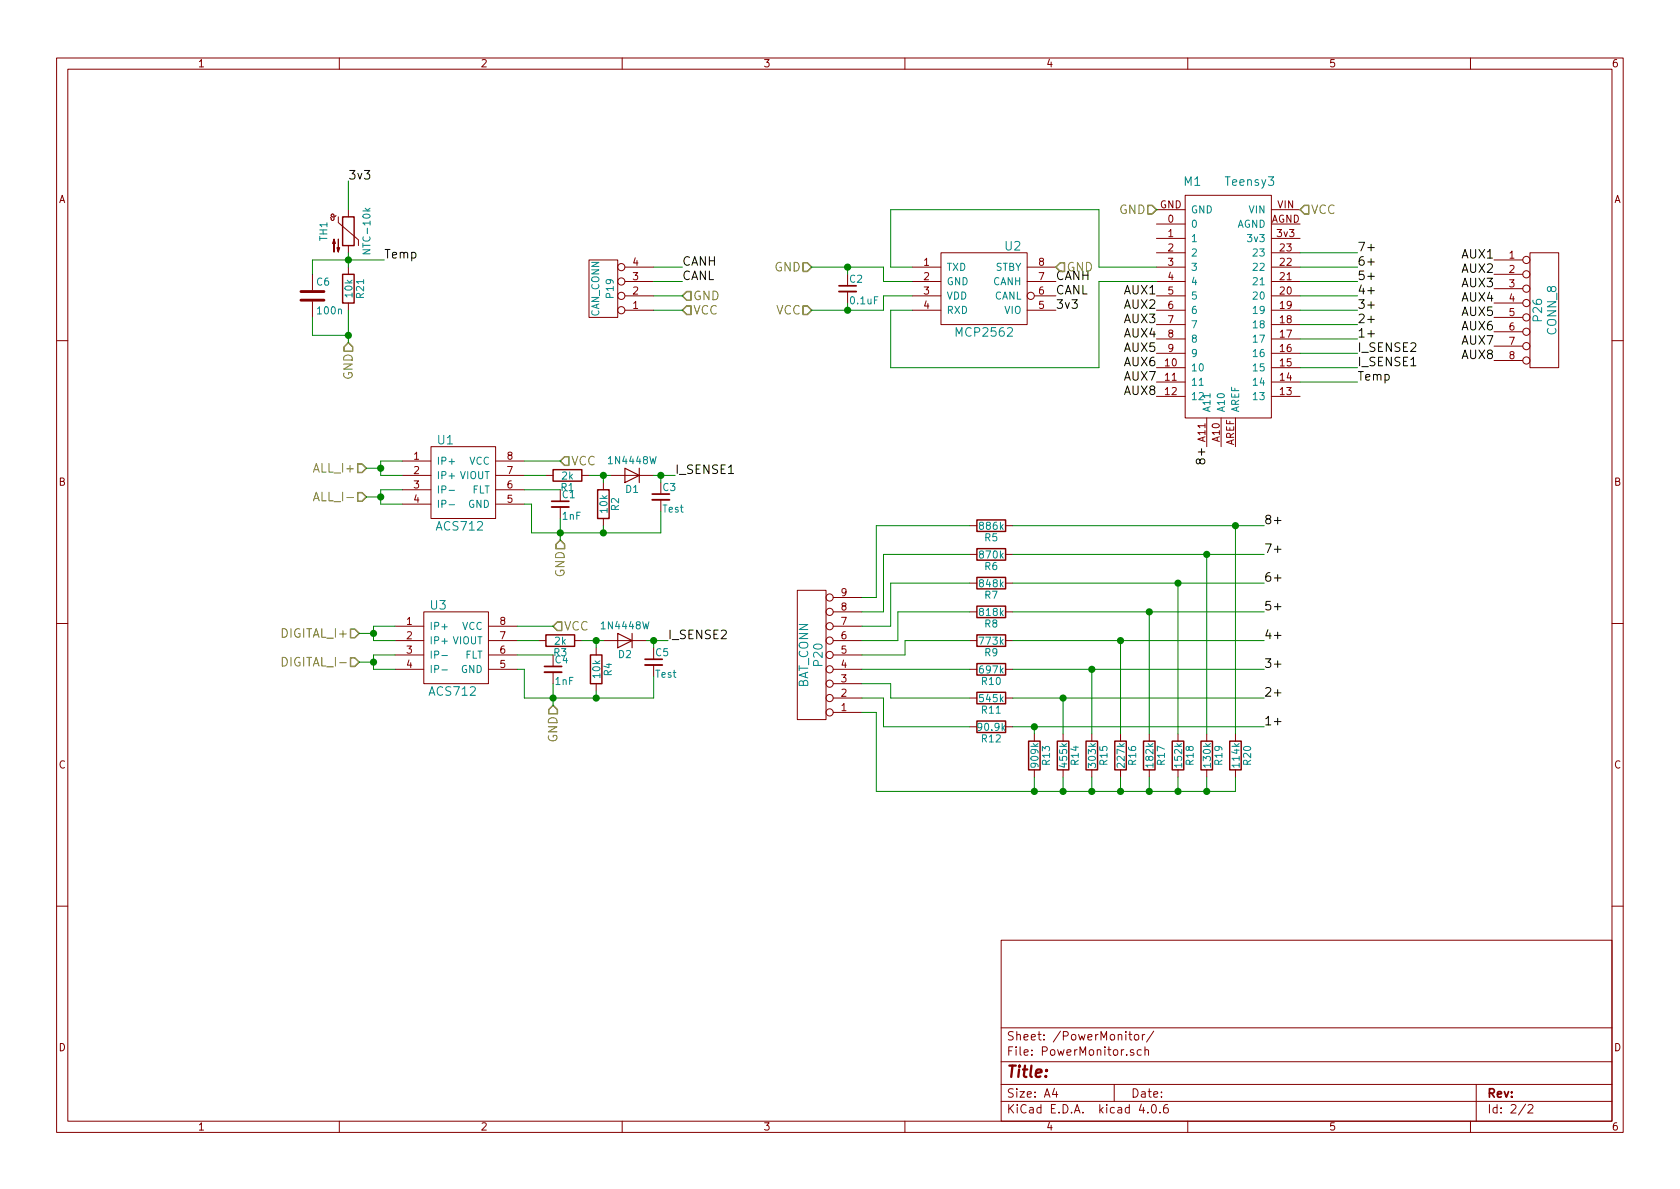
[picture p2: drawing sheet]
<svg xmlns="http://www.w3.org/2000/svg" width="297mm" height="210mm" viewBox="0 0 297 210" stroke-linecap="round" stroke-linejoin="round" font-family="sans-serif">
<g fill="none" stroke="#840000" stroke-width=".18">
<path d="M10 10.3h277v189.9h-277zM12 12.2h273v186.1h-273zM60 10.3v1.9M110 10.3v1.9M160 10.3v1.9M210 10.3v1.9M260 10.3v1.9M59.4 38.1l-.2 .2-.3 .1-.3-.2v-.2l.3-.2 .2 .2v.8l-.2 .2-.3-.1v-.3l-.2-.1M59.8 38.3v1.1l3.6 3v1M61.6 37.1v1.2M204.5 39.6h5M204.5 37.1h5"/>
<path d="M209.5 34.5h15.3v39.4h-15.3zM224.8 39.6h5.1M224.8 37.1h5.1M55.2 48.5v2.8M55.2 53.3v2.8M61.6 43.4v1.3M61.6 47.2v1.3M61.6 53.6v1.3M104.1 46h5.1v10.1h-5.1zM110.5 47.2h5.1M110.5 49.8h5.1M110.5 52.3h5.1"/>
<path d="M110.5 54.9h5.1M149.9 51.6v2M161.3 47.2h5.1M161.3 49.8h5.1M161.3 52.3h5.1M161.3 54.9h5.1M166.4 44.7h15.2v12.7h-15.2zM181.6 47.2h5.1M181.6 49.8h5.1M181.6 54.9h5.1M182.9 52.3h3.8M204.5 47.2h5"/>
<path d="M204.5 49.8h5M204.5 52.3h5M204.5 54.9h5M204.5 42.2h5M204.5 44.7h5M204.5 57.4h5M204.5 59.9h5M224.8 47.2h5.1M224.8 49.8h5.1M224.8 52.3h5.1M224.8 54.9h5.1M224.8 42.2h5.1"/>
<path d="M224.8 44.7h5.1M224.8 57.4h5.1M224.8 59.9h5.1M264.2 46h5M264.2 48.5h5M264.2 51h5M264.2 53.6h5M264.2 56.1h5M264.2 58.7h5M270.5 44.7h5.1v20.3h-5.1zM10 60.2h2M76.2 79h11.4v12.7h-11.4z"/>
<path d="M204.5 62.5h5M204.5 65h5M204.5 67.6h5M204.5 70.1h5M213.4 73.9v5.1M215.9 73.9v5.1M218.4 73.9v5.1M224.8 62.5h5.1M224.8 65h5.1M224.8 67.6h5.1M224.8 70.1h5.1M264.2 61.2h5"/>
<path d="M264.2 63.7h5M285 60.2h2M71.1 81.5h5.1M71.1 84.1h5.1M71.1 86.6h5.1M71.1 89.1h5.1M87.6 81.5h5.1M87.6 84.1h5.1M87.6 86.6h5.1M87.6 89.1h5.1M96.5 84.1h1.3M99.1 89.7v2"/>
<path d="M102.9 84.1h1.2M106.7 85.3v1.3M106.7 91.7v1.3M107.9 84.1h7.7M116.8 88.4v2M171.4 93h1.3M171.4 98h1.3M177.8 93h1.3M177.8 98h1.3M10 110.3h2M69.8 113.3h5.1M69.8 118.4h5.1"/>
<path d="M69.8 110.7h5.1M69.8 115.8h5.1M74.9 108.2h11.5v12.7h-11.5zM86.4 113.3h5M86.4 118.4h5M86.4 110.7h5M86.4 115.8h5M95.2 113.3h1.3M97.8 118.9v2M101.6 113.3h1.3M105.4 114.5v1.3M106.7 113.3h7.6"/>
<path d="M115.6 117.6v2M141 104.4h5v22.8h-5zM147.3 108.2h5.1M147.3 113.3h5.1M147.3 118.4h5.1M147.3 110.7h5.1M147.3 115.8h5.1M147.3 105.7h5.1M171.4 103.1h1.3M171.4 108.2h1.3M171.4 113.3h1.3M171.4 118.4h1.3"/>
<path d="M177.8 103.1h1.3M177.8 108.2h1.3M177.8 113.3h1.3M177.8 118.4h1.3M285 110.3h2M105.4 120.9v1.3M147.3 123.4h5.1M147.3 126h5.1M147.3 120.9h5.1M171.4 123.4h1.3M171.4 128.5h1.3M177.8 123.4h1.3"/>
<path d="M177.8 128.5h1.3M182.9 129.8v1.3M182.9 136.1v1.3M188 129.8v1.3M188 136.1v1.3M193 129.8v1.3M193 136.1v1.3M198.1 129.8v1.3M198.1 136.1v1.3M203.2 129.8v1.3M203.2 136.1v1.3M208.3 129.8v1.3"/>
<path d="M208.3 136.1v1.3M213.4 129.8v1.3M213.4 136.1v1.3M218.4 129.8v1.3M218.4 136.1v1.3M10 160.2h2M177 166.3h108v32h-108zM285 160.2h2M60 198.3v1.9M110 198.3v1.9M160 198.3v1.9M177 194.8h108"/>
<path d="M177 191.8h108M177 187.8h108M177 181.8h108M186.4 192.5l-.3 1h.9M186.8 193v1M197 191.8v3M199.6 182.9h.5M199.8 182.4v1.3l.3 .2M200.4 185.7a.37 .37 0 0 0-.6 .1l.1 .2 .5 .2 .1 .1-.2 .3-.5-.1M200.6 183.1l.2-.2 .5 .2v.5l-.1 .2-.4 .1-.2-.1zM201.8 185.7l-.5-.1-.2 .3v.6l.2 .1 .5-.1M201.8 195.2l-.4 1.1h1"/>
<path d="M202 182.9v1M202.4 182.9l-.4 .3M202.4 185.7l.2-.1 .4 .1 .1 .9M202.4 185.1v1.5M202.9 196.7v.1M203.8 195.4l.1-.1a.81 .81 0 0 1 .6 .6 .81 .81 0 0 1-.3 .8l-.1 .1a.8 .8 0 0 1-.6-.6 .8 .8 0 0 1 .3-.8zM204 182.3l-1.3 2M205.1 196.7v.1M206.4 195.3a.59 .59 0 0 0-.7 .7l.1 .7 .2 .1 .5-.1 .1-.5-.2-.2-.4-.1-.3 .3M210 198.3v1.9M260 198.3v1.9M261 191.8v6.5"/>
<path d="M269.7 195.2l-1.2 2M270.2 195.5l.2-.2h.4l.2 .5-.9 1h.9"/>
<circle cx="109.9" cy="47.2" r=".63"/>
<circle cx="109.9" cy="54.9" r=".63"/>
<circle cx="109.9" cy="49.8" r=".63"/>
<circle cx="109.9" cy="52.3" r=".63"/>
<circle cx="182.2" cy="52.3" r=".63"/>
<circle cx="269.9" cy="53.6" r=".63"/>
<circle cx="269.9" cy="58.7" r=".63"/>
<circle cx="269.9" cy="46" r=".63"/>
<circle cx="269.9" cy="56.1" r=".63"/>
<circle cx="269.9" cy="51" r=".63"/>
<circle cx="269.9" cy="48.5" r=".63"/>
<circle cx="269.9" cy="63.7" r=".63"/>
<circle cx="269.9" cy="61.2" r=".63"/>
<circle cx="146.7" cy="108.2" r=".63"/>
<circle cx="146.7" cy="110.7" r=".63"/>
<circle cx="146.7" cy="118.4" r=".63"/>
<circle cx="146.7" cy="115.8" r=".63"/>
<circle cx="146.7" cy="113.3" r=".63"/>
<circle cx="146.7" cy="105.7" r=".63"/>
<circle cx="146.7" cy="123.4" r=".63"/>
<circle cx="146.7" cy="126" r=".63"/>
<circle cx="146.7" cy="120.9" r=".63"/>
</g>
<path d="M79.4 86.7h1M79.4 89.2h1M78.1 115.9h1M78.1 118.5h1" fill="none" stroke="#008484" stroke-width=".18"/>
<path d="M148.3 51.6h3.1M97.5 89.7h3.1M115.3 88.4h3.1M96.3 118.9h3M114 117.6h3.1" fill="none" stroke="#840000" stroke-width=".33"/>
<path d="M148.3 50.5h3.1M97.5 88.6h3.1M115.3 87.4h3.1M96.3 117.9h3M114 116.6h3.1" fill="none" stroke="#840000" stroke-width=".3"/>
<g fill="none" stroke="#840000" stroke-width=".25">
<path d="M60.6 38.3h2v5.1h-2zM60.6 48.5h2v5.1h-2zM97.8 83.1h5.1v2h-5.1zM105.7 86.6h2v5.1h-2zM172.7 91.9h5.1v2.1h-5.1zM172.7 97h5.1v2.1h-5.1zM96.5 112.3h5.1v2h-5.1zM104.4 115.8h2v5.1h-2zM172.7 102.1h5.1v2h-5.1zM172.7 107.2h5.1v2h-5.1zM172.7 112.3h5.1v2h-5.1zM172.7 117.3h5.1v2.1h-5.1z"/>
<path d="M172.7 122.4h5.1v2.1h-5.1zM172.7 127.5h5.1v2h-5.1zM181.9 131.1h2v5h-2zM186.9 131.1h2.1v5h-2.1zM192 131.1h2.1v5h-2.1zM197.1 131.1h2v5h-2zM202.2 131.1h2v5h-2zM207.3 131.1h2v5h-2zM212.3 131.1h2.1v5h-2.1zM217.4 131.1h2.1v5h-2.1z"/>
</g>
<path d="M110.5 82.8l2.5 1.3-2.5 1.2zM113 82.8v2.5M109.2 112l2.6 1.3-2.6 1.2zM111.8 112v2.5" fill="none" stroke="#840000" stroke-width=".2"/>
<g fill="#840000" stroke="#840000" stroke-width=".18">
<path d="M59.1 42.3l.2 .7h-.5l.3-.7v2.3z"/>
<path d="M59.8 42.3v2.3l-.2-.8h.5l-.3 .8z"/>
</g>
<path d="M53.2 53.1h4.1M53.2 51.6h4.1" fill="none" stroke="#840000" stroke-width=".51"/>
<g fill="none" stroke="#848400" stroke-width=".25">
<path d="M202.9 36.3h.8l.8 .8-.8 .7h-.8zM229.9 37.1l.7-.8h.8v1.5h-.8zM121.4 51.6h.8v1.5h-.8l-.8-.8zM121.4 54.1h.8v1.5h-.8l-.8-.7zM142 46.5h.7l.8 .7-.8 .8h-.7zM142 54.1h.7l.8 .8-.8 .7h-.7zM187.5 46.5h.7v1.5h-.7l-.8-.8zM60.8 61.3l.8-.7 .8 .7v.8h-1.6zM63.2 82h.8l.8 .8-.8 .8h-.8zM63.2 87.1h.8l.8 .8-.8 .7h-.8zM99.1 95.5l.7 .8v.7h-1.5v-.7zM99.8 80.8h.8v1.5h-.8l-.7-.8z"/>
<path d="M62 111.2h.7l.8 .8-.8 .8h-.7zM62 116.3h.7l.8 .8-.8 .8h-.7zM98.6 110h.7v1.5h-.7l-.8-.8zM97.8 124.7l.8 .8v.7h-1.6v-.7z"/>
</g>
<path d="M55.4 88.6l.5-1.6 .5 1.6M49.9 116.3a.77 .77 0 0 1 .9 .7 .77 .77 0 0 1-.9 .8z" fill="none" stroke="#848400" stroke-width=".18"/>
<g fill="none" stroke="#008400" stroke-width=".18">
<path d="M61.6 32v5.1M204.5 37.1h.1M55.2 56.1v3.2h6.4M61.6 44.7v2.5M61.6 54.9v5.7M67.9 46h-12.7v2.5M115.6 54.9h5M115.6 52.3h5M115.6 49.8h5M115.6 47.2h5M143.5 47.2h12.7v2.6h5.1M149.9 47.2v1.3"/>
<path d="M149.9 53.6v1.3M161.3 52.3h-5.1v2.6h-12.7M161.3 47.2h-3.8v-10.1h36.8v10.1h10.2M204.5 49.8h-10.2v15.2h-36.8v-10.1h3.8M229.9 59.9h10.1M229.9 57.4h10.1M229.9 54.9h10.1M229.9 52.3h10.1M229.9 49.8h10.1M229.9 47.2h10.1M229.9 44.7h10.1M229.9 67.6h10.1"/>
<path d="M229.9 62.5h10.1M229.9 65h10.1M64.8 82.8h2.5M64.8 87.9h2.5M71.1 81.5h-3.8v2.6h3.8M71.1 86.6h-3.8v2.5h3.8M92.7 81.5h6.4M92.7 84.1h3.8M92.7 86.6h6.4M92.7 89.1h1.3v5.1h22.8v-3.8M99.1 91.7v3.8M104.1 84.1h3.8"/>
<path d="M106.7 84.1v1.2M106.7 93v1.2M115.6 84.1h3.8M116.8 84.1v1.2M171.4 98h-15.2v10.2h-3.8M171.4 93h-16.5v12.7h-2.5M179.1 98h44.4M179.1 93h44.4M213.4 98v31.8M218.4 93v36.8M63.5 112h2.5M63.5 117.1h2.5"/>
<path d="M69.8 115.8h-3.8v2.6h3.8M69.8 110.7h-3.8v2.6h3.8M91.4 118.4h1.3v5h22.9v-3.8M91.4 113.3h3.8M91.4 110.7h6.4M91.4 115.8h6.4M102.9 113.3h3.8M105.4 113.3v1.2M114.3 113.3h3.8M115.6 113.3v1.2M152.4 118.4h19M171.4 108.2h-12.7v5.1h-6.3"/>
<path d="M171.4 113.3h-11.4v2.5h-7.6M171.4 103.1h-13.9v7.6h-5.1M179.1 118.4h44.4M179.1 113.3h44.4M179.1 108.2h44.4M179.1 103.1h44.4M193 118.4v11.4M198.1 113.3v16.5M203.2 108.2v21.6M208.3 103.1v26.7M97.8 120.9v3.8M105.4 122.2v1.2"/>
<path d="M152.4 123.4h3.8v5.1h15.2M152.4 120.9h5.1v2.5h13.9M152.4 126h2.5v13.9h63.5v-2.5M179.1 128.5h44.4M179.1 123.4h44.4M182.9 128.5v1.3M182.9 137.4v2.5M188 123.4v6.4M188 137.4v2.5M193 137.4v2.5M198.1 137.4v2.5M203.2 137.4v2.5"/>
<path d="M208.3 137.4v2.5M213.4 137.4v2.5"/>
</g>
<g fill="#008400" stroke="#008400" stroke-width=".25">
<circle cx="67.3" cy="82.8" r=".51"/>
<circle cx="67.3" cy="87.9" r=".51"/>
<circle cx="99.1" cy="94.2" r=".51"/>
<circle cx="106.7" cy="84.1" r=".51"/>
<circle cx="218.4" cy="93" r=".51"/>
<circle cx="213.4" cy="98" r=".51"/>
<circle cx="208.3" cy="103.1" r=".51"/>
<circle cx="203.2" cy="108.2" r=".51"/>
<circle cx="198.1" cy="113.3" r=".51"/>
<circle cx="193" cy="118.4" r=".51"/>
<circle cx="188" cy="123.4" r=".51"/>
<circle cx="182.9" cy="128.5" r=".51"/>
<circle cx="213.4" cy="139.9" r=".51"/>
<circle cx="208.3" cy="139.9" r=".51"/>
<circle cx="203.2" cy="139.9" r=".51"/>
<circle cx="198.1" cy="139.9" r=".51"/>
<circle cx="193" cy="139.9" r=".51"/>
<circle cx="188" cy="139.9" r=".51"/>
<circle cx="182.9" cy="139.9" r=".51"/>
<circle cx="116.8" cy="84.1" r=".51"/>
<circle cx="106.7" cy="94.2" r=".51"/>
<circle cx="149.9" cy="47.2" r=".51"/>
<circle cx="149.9" cy="54.9" r=".51"/>
<circle cx="66" cy="112" r=".51"/>
<circle cx="66" cy="117.1" r=".51"/>
<circle cx="97.8" cy="123.4" r=".51"/>
<circle cx="105.4" cy="113.3" r=".51"/>
<circle cx="115.6" cy="113.3" r=".51"/>
<circle cx="105.4" cy="123.4" r=".51"/>
<circle cx="61.6" cy="46" r=".51"/>
<circle cx="61.6" cy="59.3" r=".51"/>
</g>
<text font-size="2.8" fill="#840000" x="178" y="190.5">Title:</text>
<g font-size="2.1">
<text x="61.6" y="31.7">3v3</text>
<text x="67.9" y="45.7">Temp</text>
<text x="120.6" y="47">CANH</text>
<text x="240" y="47">6+</text>
<text x="240" y="44.4">7+</text>
<text x="258.5" y="45.7">AUX1</text>
<text x="120.6" y="49.5">CANL</text>
<text x="186.7" y="49.5">CANH</text>
<text x="186.7" y="52.1">CANL</text>
<text x="198.8" y="52.1">AUX1</text>
<text x="240" y="52.1">4+</text>
<text x="240" y="49.5">5+</text>
<text x="258.5" y="48.3">AUX2</text>
<text x="258.5" y="50.8">AUX3</text>
<text x="258.5" y="53.3">AUX4</text>
<text x="186.7" y="54.6">3v3</text>
<text x="198.8" y="54.6">AUX2</text>
<text x="198.8" y="57.1">AUX3</text>
<text x="198.8" y="59.7">AUX4</text>
<text x="240" y="59.7">1+</text>
<text x="240" y="57.1">2+</text>
<text x="240" y="54.6">3+</text>
<text x="258.5" y="55.9">AUX5</text>
<text x="258.5" y="58.4">AUX6</text>
<text x="198.8" y="62.2">AUX5</text>
<text x="198.8" y="64.8">AUX6</text>
<text x="240" y="64.8">I_SENSE1</text>
<text x="240" y="62.2">I_SENSE2</text>
<text x="258.5" y="61">AUX7</text>
<text x="258.5" y="63.5">AUX8</text>
<text x="198.8" y="67.3">AUX7</text>
<text x="198.8" y="69.8">AUX8</text>
<text x="240" y="67.3">Temp</text>
<text x="119.4" y="83.8">I_SENSE1</text>
<text x="213.1" y="81.4" transform="rotate(-90 213.1 81.4)">8+</text>
<text x="223.5" y="92.7">8+</text>
<text x="223.5" y="97.8">7+</text>
<text x="223.5" y="107.9">5+</text>
<text x="223.5" y="102.9">6+</text>
<text x="118.1" y="113">I_SENSE2</text>
<text x="223.5" y="113">4+</text>
<text x="223.5" y="118.1">3+</text>
<text x="223.5" y="123.2">2+</text>
<text x="223.5" y="128.3">1+</text>
</g>
<g font-size="2.1" fill="#008484">
<text x="209.3" y="32.9">M1</text>
<text x="216.7" y="32.9">Teensy3</text>
<text x="177.7" y="44.3">U2</text>
<text x="169.3" y="59.5">MCP2562</text>
<text x="272.6" y="56.7" transform="rotate(-90 272.6 56.7)">P26</text>
<text x="275.2" y="59.2" transform="rotate(-90 275.2 59.2)">CONN_8</text>
<text x="77.4" y="78.6">U1</text>
<text x="77.3" y="93.8">ACS712</text>
<text x="76.1" y="107.8">U3</text>
<text x="145.4" y="117.7" transform="rotate(-90 145.4 117.7)">P20</text>
<text x="76" y="123">ACS712</text>
<text x="142.9" y="121.7" transform="rotate(-90 142.9 121.7)">BAT_CONN</text>
</g>
<g font-size="2.1" fill="#848400">
<text x="197.8" y="37.8">GND</text>
<text x="231.8" y="37.8">VCC</text>
<text x="122.6" y="53.1">GND</text>
<text x="136.9" y="48">GND</text>
<text x="188.6" y="48">GND</text>
<text x="122.6" y="55.6">VCC</text>
<text x="137.1" y="55.6">VCC</text>
<text x="62.4" y="67.2" transform="rotate(-90 62.4 67.2)">GND</text>
<text x="55.7" y="83.6">ALL_I+</text>
<text x="101" y="82.3">VCC</text>
<text x="56.2" y="88.6">ALL_I-</text>
<text x="99.8" y="102.2" transform="rotate(-90 99.8 102.2)">GND</text>
<text x="50.1" y="112.8">DIGITAL_I+</text>
<text x="99.7" y="111.5">VCC</text>
<text x="50.6" y="117.9">DIGITAL_I-</text>
<text x="98.6" y="131.4" transform="rotate(-90 98.6 131.4)">GND</text>
</g>
<g font-size="2.1" fill="#840000">
<text x="178" y="184">Sheet: /PowerMonitor/</text>
<text x="178" y="186.7">File: PowerMonitor.sch</text>
<text x="178" y="196.9">KiCad E.D.A. kicad 4.0.6</text>
<text x="178" y="194.1">Size: A4</text>
<text x="200" y="194.1">Date:</text>
<text x="263" y="194.1">Rev:</text>
<text x="263" y="196.9">Id: 2/2</text>
</g>
<g font-size="1.8" fill="#840000">
<text x="35" y="11.9">1</text>
<text x="85" y="11.9">2</text>
<text x="135" y="11.9">3</text>
<text x="185" y="11.9">4</text>
<text x="235" y="11.9">5</text>
<text x="285" y="11.9">6</text>
<text x="10.4" y="35.9">A</text>
<text x="285.4" y="35.9">A</text>
<text x="205.1" y="36.8">GND</text>
<text x="206.5" y="39.4">0</text>
<text x="206.5" y="41.9">1</text>
<text x="224.7" y="39.4">AGND</text>
<text x="225.9" y="41.9">3v3</text>
<text x="225.9" y="36.8">VIN</text>
<text x="111.9" y="47">4</text>
<text x="163.3" y="47">1</text>
<text x="183.7" y="47">8</text>
<text x="206.5" y="44.4">2</text>
<text x="206.5" y="47">3</text>
<text x="226.4" y="47">22</text>
<text x="226.4" y="44.4">23</text>
<text x="266.9" y="45.7">1</text>
<text x="111.9" y="52.1">2</text>
<text x="111.9" y="49.5">3</text>
<text x="163.3" y="49.5">2</text>
<text x="163.3" y="52.1">3</text>
<text x="183.7" y="52.1">6</text>
<text x="183.7" y="49.5">7</text>
<text x="206.5" y="49.5">4</text>
<text x="206.5" y="52.1">5</text>
<text x="226.4" y="52.1">20</text>
<text x="226.4" y="49.5">21</text>
<text x="266.9" y="48.3">2</text>
<text x="266.9" y="50.8">3</text>
<text x="266.9" y="53.3">4</text>
<text x="111.9" y="54.6">1</text>
<text x="163.3" y="54.6">4</text>
<text x="183.7" y="54.6">5</text>
<text x="206.5" y="54.6">6</text>
<text x="206.5" y="57.1">7</text>
<text x="206.5" y="59.7">8</text>
<text x="226.4" y="59.7">17</text>
<text x="226.4" y="57.1">18</text>
<text x="226.4" y="54.6">19</text>
<text x="266.9" y="55.9">5</text>
<text x="266.9" y="58.4">6</text>
<text x="206" y="64.8">10</text>
<text x="206.5" y="62.2">9</text>
<text x="226.4" y="64.8">15</text>
<text x="226.4" y="62.2">16</text>
<text x="266.9" y="61">7</text>
<text x="266.9" y="63.5">8</text>
<text x="206" y="67.3">11</text>
<text x="206" y="69.8">12</text>
<text x="226.4" y="69.8">13</text>
<text x="226.4" y="67.3">14</text>
<text x="73.2" y="81.3">1</text>
<text x="73.2" y="83.8">2</text>
<text x="89.7" y="83.8">7</text>
<text x="89.7" y="81.3">8</text>
<text x="213.1" y="78.1" transform="rotate(-90 213.1 78.1)">A11</text>
<text x="215.6" y="78.1" transform="rotate(-90 215.6 78.1)">A10</text>
<text x="218.2" y="78.9" transform="rotate(-90 218.2 78.9)">AREF</text>
<text x="10.4" y="85.9">B</text>
<text x="73.2" y="86.4">3</text>
<text x="73.2" y="88.9">4</text>
<text x="89.7" y="88.9">5</text>
<text x="89.7" y="86.4">6</text>
<text x="285.4" y="85.9">B</text>
<text x="148.7" y="107.9">8</text>
<text x="148.7" y="105.4">9</text>
<text x="71.9" y="110.5">1</text>
<text x="71.9" y="113">2</text>
<text x="88.4" y="113">7</text>
<text x="88.4" y="110.5">8</text>
<text x="148.7" y="113">6</text>
<text x="148.7" y="110.5">7</text>
<text x="71.9" y="115.6">3</text>
<text x="71.9" y="118.1">4</text>
<text x="88.4" y="118.1">5</text>
<text x="88.4" y="115.6">6</text>
<text x="148.7" y="118.1">4</text>
<text x="148.7" y="115.6">5</text>
<text x="148.7" y="125.7">1</text>
<text x="148.7" y="123.2">2</text>
<text x="148.7" y="120.6">3</text>
<text x="10.4" y="135.9">C</text>
<text x="285.4" y="135.9">C</text>
<text x="10.4" y="185.9">D</text>
<text x="285.4" y="185.9">D</text>
<text x="35" y="199.9">1</text>
<text x="85" y="199.9">2</text>
<text x="135" y="199.9">3</text>
<text x="185" y="199.9">4</text>
<text x="235" y="199.9">5</text>
<text x="285" y="199.9">6</text>
</g>
<g font-size="1.8" fill="#008484">
<text x="210.6" y="40.3">0</text>
<text x="210.6" y="37.7">GND</text>
<text x="218.6" y="40.3">AGND</text>
<text x="220.8" y="37.7">VIN</text>
<text x="57.9" y="42.6" transform="rotate(-90 57.9 42.6)">TH1</text>
<text x="65.5" y="44.5" transform="rotate(-90 65.5 44.5)">NTC-10k</text>
<text x="167.4" y="47.9">TXD</text>
<text x="175.9" y="47.9">STBY</text>
<text x="210.6" y="42.8">1</text>
<text x="210.6" y="45.3">2</text>
<text x="210.6" y="47.9">3</text>
<text x="220.8" y="42.8">3v3</text>
<text x="221.8" y="47.9">22</text>
<text x="221.8" y="45.3">23</text>
<text x="56" y="50.5">C6</text>
<text x="62.3" y="52.5" transform="rotate(-90 62.3 52.5)">10k</text>
<text x="64.3" y="52.7" transform="rotate(-90 64.3 52.7)">R21</text>
<text x="108.5" y="52.6" transform="rotate(-90 108.5 52.6)">P19</text>
<text x="150.2" y="50">C2</text>
<text x="150.4" y="53.8">0.1uF</text>
<text x="167.4" y="50.4">GND</text>
<text x="167.4" y="53">VDD</text>
<text x="175.5" y="50.4">CANH</text>
<text x="175.7" y="53">CANL</text>
<text x="210.6" y="50.4">4</text>
<text x="210.6" y="53">5</text>
<text x="221.8" y="53">20</text>
<text x="221.8" y="50.4">21</text>
<text x="56.3" y="55.6">100n</text>
<text x="105.9" y="56.1" transform="rotate(-90 105.9 56.1)">CAN_CONN</text>
<text x="167.4" y="55.5">RXD</text>
<text x="177.5" y="55.5">VIO</text>
<text x="210.6" y="55.5">6</text>
<text x="210.6" y="58">7</text>
<text x="221.8" y="58">18</text>
<text x="221.8" y="55.5">19</text>
<text x="210.6" y="60.6">8</text>
<text x="210.6" y="63.1">9</text>
<text x="210.6" y="65.7">10</text>
<text x="221.8" y="65.7">15</text>
<text x="221.8" y="63.1">16</text>
<text x="221.8" y="60.6">17</text>
<text x="210.6" y="68.2">11</text>
<text x="210.6" y="70.7">12</text>
<text x="221.8" y="70.7">13</text>
<text x="221.8" y="68.2">14</text>
<text x="214" y="72.9" transform="rotate(-90 214 72.9)">A11</text>
<text x="216.5" y="72.9" transform="rotate(-90 216.5 72.9)">A10</text>
<text x="219.1" y="72.9" transform="rotate(-90 219.1 72.9)">AREF</text>
<text x="77.2" y="82.2">IP+</text>
<text x="82.9" y="82.2">VCC</text>
<text x="107.8" y="82.1">1N4448W</text>
<text x="77.2" y="84.7">IP+</text>
<text x="77.2" y="87.2">IP-</text>
<text x="77.2" y="89.8">IP-</text>
<text x="81.2" y="84.7">VIOUT</text>
<text x="82.7" y="89.8">GND</text>
<text x="83.4" y="87.2">FLT</text>
<text x="99.2" y="86.8">R1</text>
<text x="99.4" y="84.8">2k</text>
<text x="99.4" y="88.1">C1</text>
<text x="110.6" y="87.1">D1</text>
<text x="117.2" y="86.8">C3</text>
<text x="99.5" y="91.9">1nF</text>
<text x="107.4" y="90.6" transform="rotate(-90 107.4 90.6)">10k</text>
<text x="109.4" y="90.3" transform="rotate(-90 109.4 90.3)">R2</text>
<text x="117.2" y="90.6">Test</text>
<text x="173.3" y="93.7">886k</text>
<text x="174.1" y="95.7">R5</text>
<text x="173.3" y="98.7">870k</text>
<text x="174.1" y="100.8">R6</text>
<text x="173.3" y="103.8">848k</text>
<text x="174.1" y="105.9">R7</text>
<text x="75.9" y="111.4">IP+</text>
<text x="75.9" y="113.9">IP+</text>
<text x="79.9" y="113.9">VIOUT</text>
<text x="81.6" y="111.4">VCC</text>
<text x="98.1" y="114">2k</text>
<text x="106.5" y="111.3">1N4448W</text>
<text x="173.3" y="108.9">818k</text>
<text x="173.3" y="114">773k</text>
<text x="174.1" y="110.9">R8</text>
<text x="75.9" y="116.5">IP-</text>
<text x="75.9" y="119">IP-</text>
<text x="81.4" y="119">GND</text>
<text x="82.1" y="116.5">FLT</text>
<text x="97.9" y="116">R3</text>
<text x="98.2" y="117.3">C4</text>
<text x="106.1" y="119.8" transform="rotate(-90 106.1 119.8)">10k</text>
<text x="108.2" y="119.5" transform="rotate(-90 108.2 119.5)">R4</text>
<text x="109.4" y="116.4">D2</text>
<text x="115.9" y="119.8">Test</text>
<text x="116" y="116">C5</text>
<text x="173.3" y="119.1">697k</text>
<text x="174.1" y="116">R9</text>
<text x="98.2" y="121.1">1nF</text>
<text x="173.3" y="124.1">545k</text>
<text x="173.6" y="121.1">R10</text>
<text x="173.1" y="129.2">90.9k</text>
<text x="173.6" y="126.2">R11</text>
<text x="173.6" y="131.3">R12</text>
<text x="183.6" y="135.6" transform="rotate(-90 183.6 135.6)">909k</text>
<text x="185.6" y="135.2" transform="rotate(-90 185.6 135.2)">R13</text>
<text x="188.7" y="135.6" transform="rotate(-90 188.7 135.6)">455k</text>
<text x="190.7" y="135.2" transform="rotate(-90 190.7 135.2)">R14</text>
<text x="193.8" y="135.6" transform="rotate(-90 193.8 135.6)">303k</text>
<text x="195.8" y="135.2" transform="rotate(-90 195.8 135.2)">R15</text>
<text x="198.8" y="135.6" transform="rotate(-90 198.8 135.6)">227k</text>
<text x="200.9" y="135.2" transform="rotate(-90 200.9 135.2)">R16</text>
<text x="203.9" y="135.6" transform="rotate(-90 203.9 135.6)">182k</text>
<text x="205.9" y="135.2" transform="rotate(-90 205.9 135.2)">R17</text>
<text x="209" y="135.6" transform="rotate(-90 209 135.6)">152k</text>
<text x="211" y="135.2" transform="rotate(-90 211 135.2)">R18</text>
<text x="214.1" y="135.6" transform="rotate(-90 214.1 135.6)">130k</text>
<text x="216.1" y="135.2" transform="rotate(-90 216.1 135.2)">R19</text>
<text x="219.2" y="135.6" transform="rotate(-90 219.2 135.6)">114k</text>
<text x="221.2" y="135.2" transform="rotate(-90 221.2 135.2)">R20</text>
</g>
</svg>
